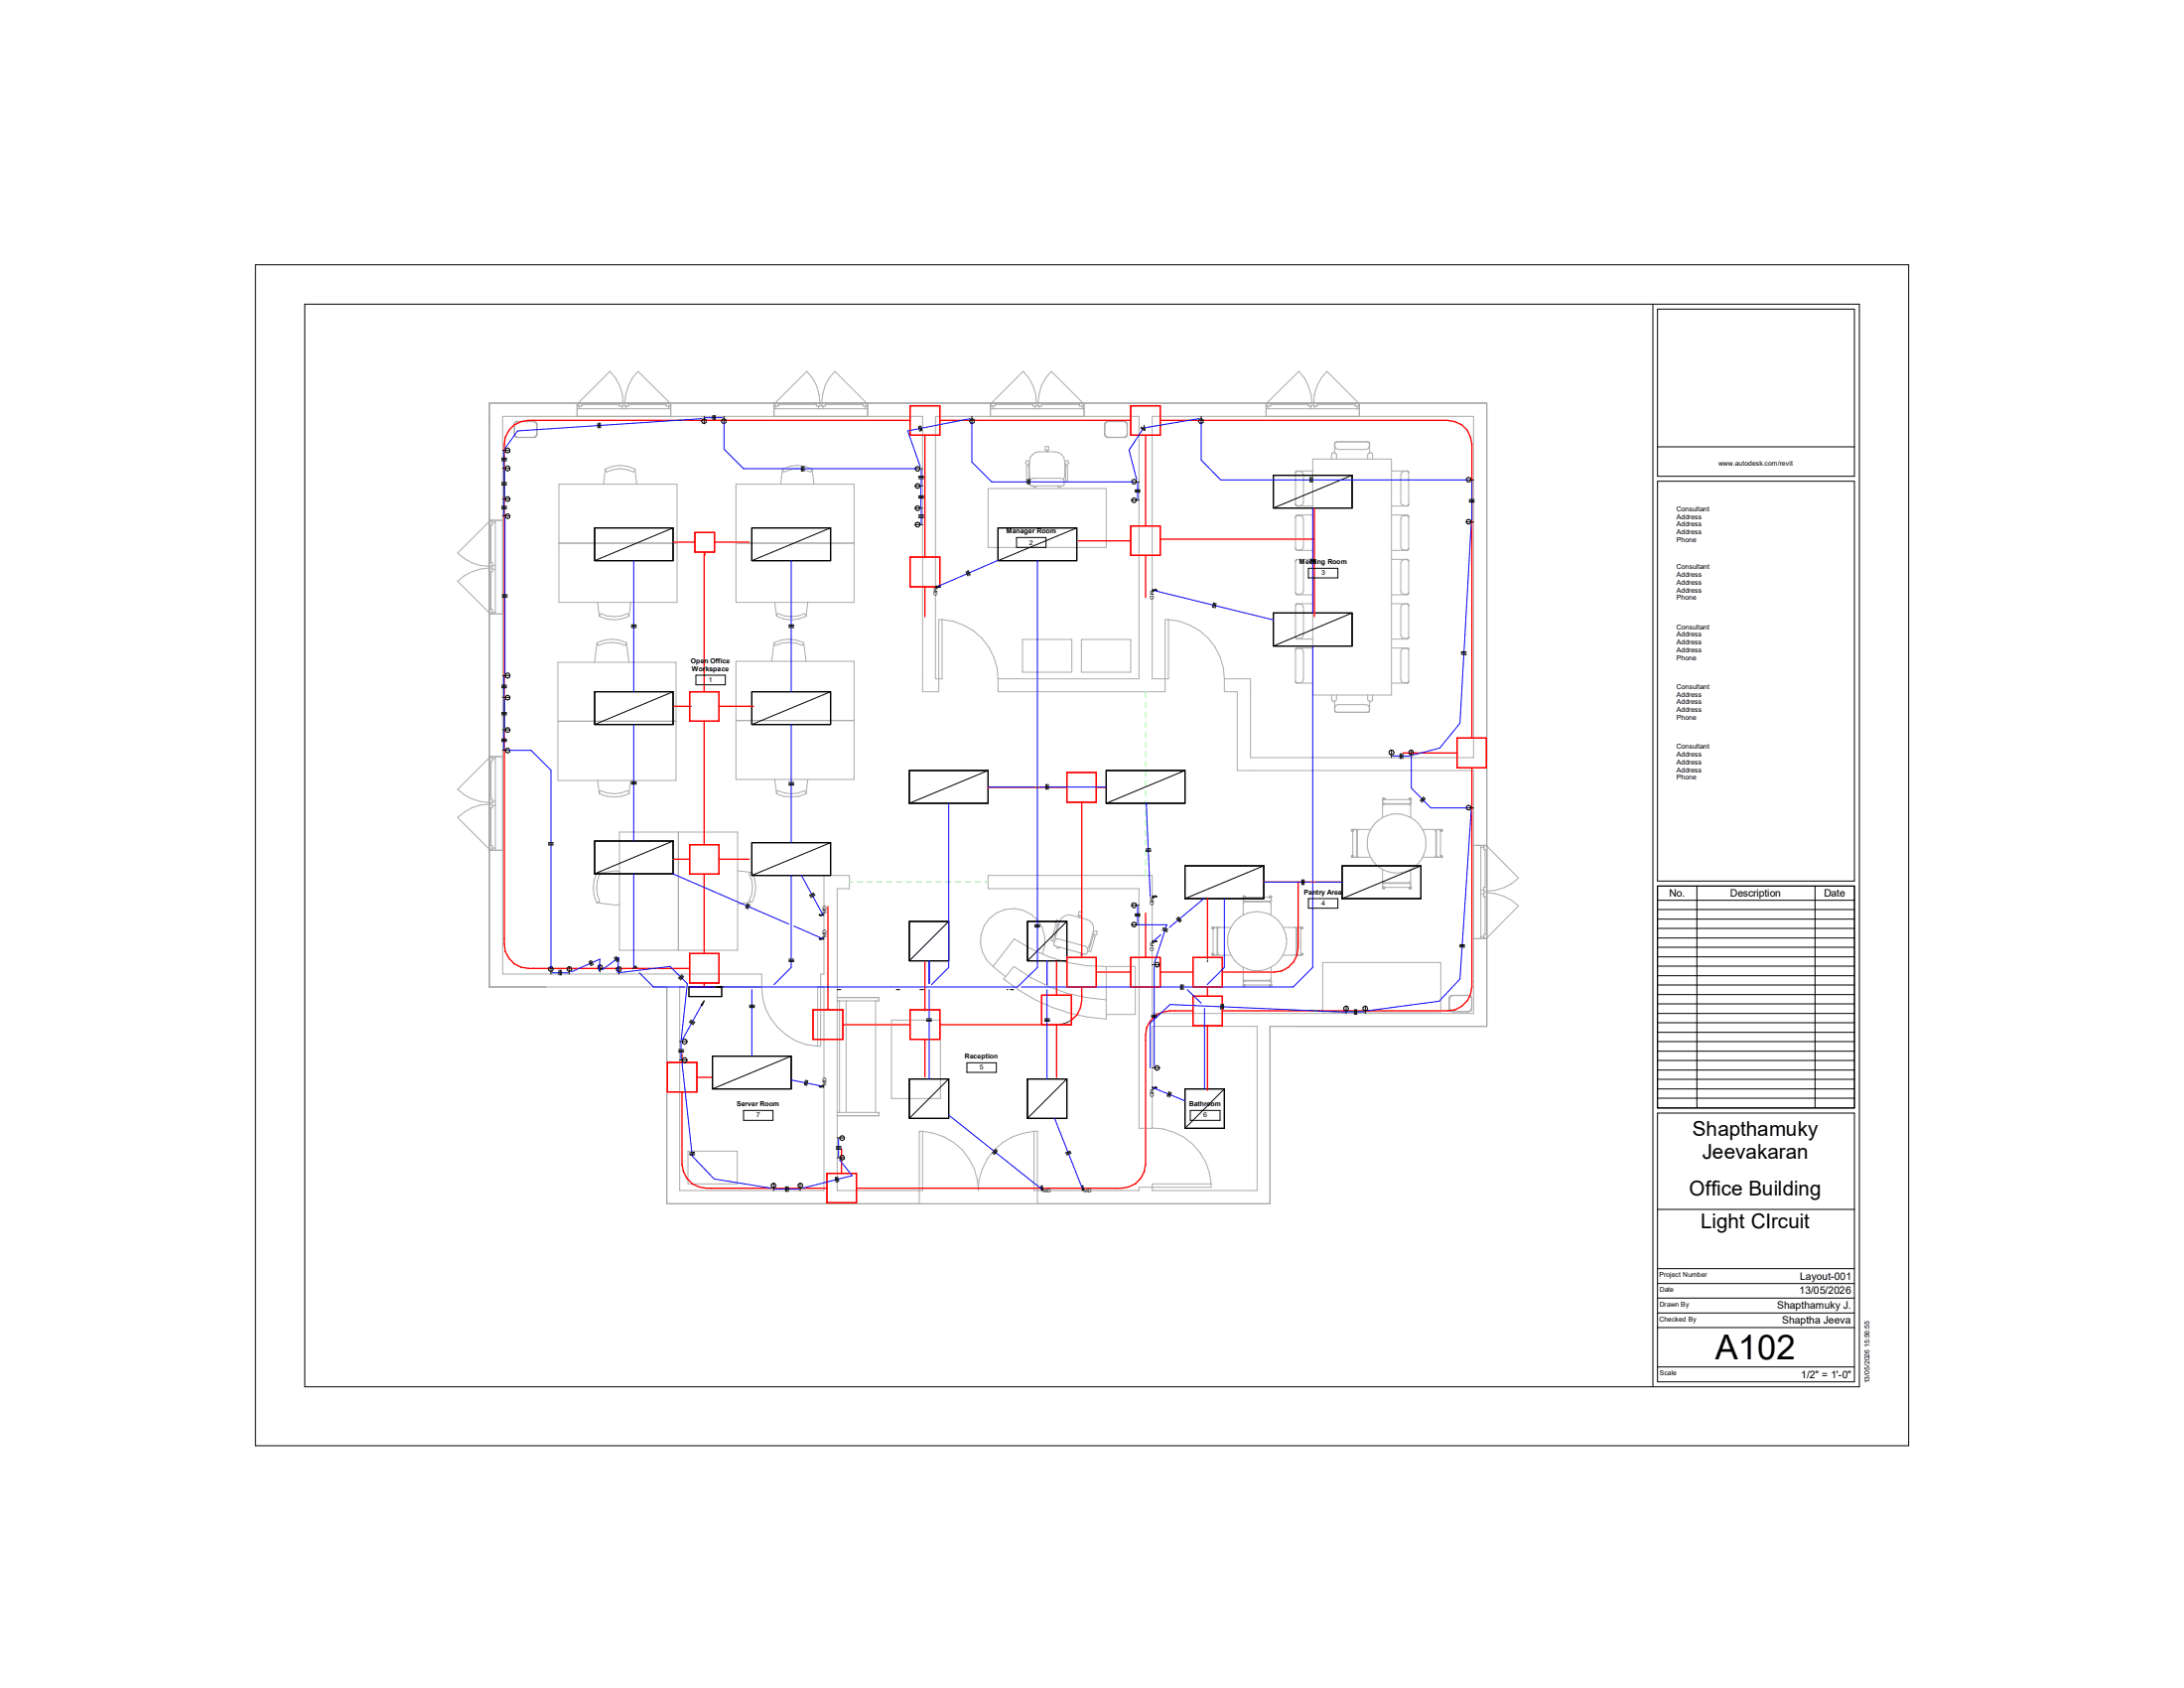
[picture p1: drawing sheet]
<svg xmlns="http://www.w3.org/2000/svg" width="279mm" height="216mm" viewBox="0 0 279 216" stroke-linecap="round" stroke-linejoin="round" font-family="sans-serif">
<path d="M89.7 128.1h.4v.5h-.4zM91.7 126.2h.6v.1h-.6zM92.3 126.2h.7v.1h-.7z" fill="#000"/>
<g fill="none" stroke="#aaa" stroke-width=".13">
<path d="M62.6 51.6h127.6v79.7h-27.7v22.7h-77.2v-27.8h-22.7zM65.8 54.1l.3-.2h2.4l.2 .3v1.6l-.3 .2-2.4-.1-.2-.3zM66 54.1l.3-.2h1.9l.3 .2 .2 .3v1.1l-.2 .3-.3 .1h-1.9l-.3-.1-.2-.3v-1.1zM73.8 51.6v1.7M73.8 52.3h12M74.1 51.9v.4M74.4 51.6v.3h-.4v-.3l4-4.1a5.6 5.6 0 0 1 1.7 4.4h-.5v-.3M74.4 51.7h4.8M77.4 60l-.2 1.9M77.4 60a4.1 4.1 0 0 1 3.8 0M77.4 60l.1 .2 .1 .2a3.6 3.6 0 0 1 3.4 0l.2-.2v-.2M79.6 51.9v.4"/>
<path d="M80.1 51.9v.4M80.4 51.6v.3h-.5a6.1 6.1 0 0 1 1.7-4.4l4.1 4.1v.3h-.5v-.3M80.4 51.7h4.8M81.2 60l.2 1.9M85.6 51.9v.4M85.8 51.6v1.7M99 51.6v1.7M99 52.3h12M99.3 51.9v.4M99.6 51.6v.3h-.5v-.3l4.1-4.1a5.6 5.6 0 0 1 1.7 4.4h-.5v-.3M99.6 51.7h4.8M100.1 60l-.2 1.9"/>
<path d="M100.1 60a4 4 0 0 1 3.8 0M100.1 60l.2 .4a3.6 3.6 0 0 1 3.4 0l.1-.2 .1-.2M103.9 60l.2 1.9M104.7 51.9v.4M105.3 51.9v.4M105.6 51.6v.3h-.5a6.1 6.1 0 0 1 1.7-4.4l4.1 4.1v.3h-.5v-.3M105.6 51.7h4.8M110.7 51.9v.4M111 51.6v1.7M126.7 51.6v1.7M126.7 52.3h12M127 51.9v.4"/>
<path d="M127.3 51.6v.3h-.5v-.3l4.1-4.1a5.6 5.6 0 0 1 1.7 4.4h-.5v-.3M127.3 51.7h4.8M131.3 59.6h.3v2h-.3zM131.7 59.1a1.3 1.3 0 0 1 1.3-1.3h2a1.3 1.3 0 0 1 1.2 1.3v1.6l-.1 .6M131.7 59.1v1.6l.2 .6M131.7 59.1l-.4-.2-.1 .4 .4 .1 .1-.1M132.4 51.9v.4M133 51.9v.4M133.3 51.6v.3h-.5a6.1 6.1 0 0 1 1.7-4.4l4.1 4.1v.3h-.5v-.3M133.3 51.7h4.8M133.7 57.1h.5v.5h-.5zM133.9 57.6v.2"/>
<path d="M134 57.6v.2M136.2 59l.4-.1 .1 .4-.4 .1-.1-.2M136.3 59.6h.3v2h-.3zM138.4 51.9v.4M138.7 51.6v1.7M141.4 54.1l.2-.2h2.4l.2 .3v1.6l-.3 .2-2.4-.1-.2-.3zM141.5 54.1l.3-.2h2l.3 .2 .1 .3v1.1l-.1 .3-.3 .1h-2l-.3-.1-.1-.3v-1.1zM162 51.6v1.7M162 52.3h11.9M162.2 51.9v.4M162.6 51.6v.3h-.5v-.3l4.1-4.1a6 6 0 0 1 1.7 4.4h-.5v-.3M162.6 51.7h4.8"/>
<path d="M167.7 51.9v.4M167.9 58.7h10.1v30.2h-10.1zM168.2 51.9v.4M168.5 51.6v.3h-.4a5.6 5.6 0 0 1 1.7-4.4l4 4.1v.3h-.4v-.3M168.5 51.7h4.9M170.7 57.9l.3 .3v.5M170.7 57.9l-.3 .1-.1 .1v.6M170.7 57.9v-1.2l.2-.2h4.1l.2 .2v1.2M171 56.5l-.1 .1a.61 .61 0 0 0 .3 .9h3.6a.66 .66 0 0 0 .3-.9l-.1-.1M173.7 51.9v.4M173.9 51.6v1.7M175.2 57.9l.4 .1v.7"/>
<path d="M175.2 57.9l-.2 .3v.5M62.6 78.5h1.7M62.6 66.5h1.7M62.6 67.1h.4v-.4h-.4l-4.1 4a5.6 5.6 0 0 0 4.5 1.7v-.4h-.4M62.6 73.1h.4v-.5a6.1 6.1 0 0 0-4.5 1.7l4.1 4.1h.4v-.5h-.4M62.8 67.1v4.9M62.8 73.1v4.8M63 66.8h.4M63 72.3h.4M63 72.8h.4M63 78.3h.4M63.4 66.5v12"/>
<path d="M71.5 69.5h15.1M71.5 61.9h15.1v15.1h-15.1zM76.5 77l.2 1.8M76.7 78.8a4.1 4.1 0 0 0 3.8 0M76.7 78.8v-.2l.2-.1a4 4 0 0 0 3.4 0l.1 .1 .1 .2M80.7 77l-.2 1.8M94.1 69.5h15.2M94.1 61.9h15.2v15.1h-15.2zM99.1 77l.3 1.8M99.4 78.8a4 4 0 0 0 3.7 0M99.4 78.8v-.2l.1-.1a4 4 0 0 0 3.4 0l.2 .1v.2M103.3 77l-.2 1.8"/>
<path d="M120.5 79.2h-.4v9.3h-2.1v-35.2h-53.7v71.3h33.2v1.6M120.5 79.2v7.6h-.8v-33.5h26v33.5h-18M120.5 79.2a7.6 7.6 0 0 1 7.2 7.6M126.4 62.5h15.1v7.5h-15.1zM131.9 61.3l.3-.1h3.5a.66 .66 0 0 1 .4 .9h-4.1l-.3-.2v-.3zM132.1 62.1l.4 .3 .1-.3M135.3 62.1l.2 .3 .3-.3M149.5 79.2v7.6h-2.1v-33.5h41.1v43.6h-28.5v-10.1h-3.4M149.5 79.2h-.4v9.3h-21.4v-1.7M149.5 79.2a7.6 7.6 0 0 1 7.1 7.6M165.7 77.5l.2-.2h.4l.3 .1 .2 .3v3.5a.66 .66 0 0 1-1 .4l-.1-.2M165.7 60.5l.1-.2a.66 .66 0 0 1 1 .4v3.6l-.2 .3-.3 .1h-.4l-.2-.2"/>
<path d="M165.7 66.2l.1-.2h.5h.3l.2 .4v3.5l-.2 .3-.3 .2h-.4l-.2-.3M165.7 71.8l.2-.2h.4l.3 .1 .2 .3v3.6l-.2 .3-.3 .1h-.4l-.2-.2M167.9 77.2h-2l-.2 .2v4.2l.2 .1h2M167.9 60.2h-2l-.2 .2 .1 4.2 .1 .1h2M167.9 65.9h-2l-.2 .1v4.2l.2 .2h2M167.9 71.5h-2l-.2 .2v4.2l.2 .2h2M178 60.2h2.1l.1 .1M178 65.9h2l.2 .1M178 71.5h2l.2 .2M178 77.2l2.2 .1v4.3M180.2 60.3v4.4h-2.2M180.2 70.3l-.2 .1h-2"/>
<path d="M180.2 75.9l-.2 .2h-2M180.2 66v4.3M180.2 71.7v4.2M180.2 60.3a.69 .69 0 0 0-1 .4v3.6l.1 .3 .3 .1h.4l.2-.2M180.2 66h-.6h-.3l-.1 .4v3.5l.1 .3 .3 .2 .6-.1M180.2 71.7l-.6-.1-.3 .1-.1 .3v3.6l.1 .3 .3 .1 .6-.1M180.2 71.7v.1M180.2 66v.2M180.2 60.3v.2M180.2 77.5l-.2-.2h-.4l-.3 .1-.1 .3v3.5a.69 .69 0 0 0 1 .4M180.2 75.8v.1M180.2 70.1v.2"/>
<path d="M62.6 96.8h1.7M62.6 97.4h.4v-.5h-.4l-4.1 4.1a6 6 0 0 0 4.5 1.7v-.5h-.4M62.8 97.4v4.8M63 97h.4M63.4 96.8v12M71.4 92.2h15.1M71.4 84.7h15.1v15.1h-15.1zM76.4 82.2l-.3 2.5M76.4 82.2a4 4 0 0 1 3.7 0M76.4 82.2v.2l.2 .1a4 4 0 0 1 3.4 0l.1-.3M76.5 99.8l.2 1.7M80.1 82.2l.4 2.5"/>
<path d="M80.7 99.8l-.2 1.7M94.1 84.6h15.2v15.1h-15.2zM94.1 92.2h15.2M99 82.2l-.3 2.4M99 82.2a4.1 4.1 0 0 1 3.8 0M99 82.2l.1 .2 .1 .1a4 4 0 0 1 3.4 0l.2-.1v-.2M99.1 99.7l.3 1.8M102.8 82.2l.3 2.4M103.3 99.7l-.2 1.8M130.8 81.8h6.3v4.2h-6.3zM138.3 81.8h6.4v4.2h-6.4zM156.6 86.8v1.7h1.7v10.1h30.2v31h-41.1v-17.6h-21v1.7h19.3v30.6h1.7v-13h13.4v21h-13.4v-.9h7.5"/>
<path d="M165.7 83.1l.1-.1a.66 .66 0 0 1 1 .4v3.5a.66 .66 0 0 1-1 .4l-.1-.2M167.9 82.9h-2l-.2 .1v4.2l.2 .2h2M170.3 88.9v.6l.3 .2h.1M170.7 89.7v1.2l.2 .2h4.1l.2-.2v-1.2M171 88.9v.5l-.1 .2-.2 .1M171 91.1l-.2-.2v-.4l.1-.3 .3-.1h3.6l.2 .1 .2 .3-.1 .6h-.1M175 88.9v.6l.2 .2M175.6 88.9v.7l-.4 .1M178 82.9h2.1l.1 .1M180.2 81.6l-.2 .1h-2M180.2 87.3l-.1 .1h-2.1M180.2 83v4.3"/>
<path d="M180.2 83a.69 .69 0 0 0-1 .4v3.5a.69 .69 0 0 0 1 .4M180.2 83v.1M180.2 81.4v.2M180.2 87.1v.2M62.6 108.8h1.7M62.6 103.3h.4v-.4a5.6 5.6 0 0 0-4.5 1.7l4.1 4h.4v-.4h-.4M62.8 103.3v4.9M63 102.5h.4M63 103h.4M63 108.5h.4M76.3 115.4l2.5 .4 .4-.1M76.4 111.7a4.2 4.2 0 0 0-.1 3.7"/>
<path d="M76.4 111.7h.2l.1 .2a4 4 0 0 0 0 3.4l-.4 .1M76.7 101.5a4.5 4.5 0 0 0 3.8 0M76.7 101.5v-.2l.2-.2a4 4 0 0 0 3.4 0l.1 .2 .1 .2M79.2 106.4h15.2v15.1h-15.2zM79.2 111.5l-.3-.1-2.5 .3M86.8 106.4v15.1M94.4 111.4l1.8 .2M96.2 111.6h-.2l-.2 .2a3.6 3.6 0 0 1 0 3.4l.2 .2h.2M96.2 115.4l-1.8 .2M96.2 111.6a4 4 0 0 1 0 3.8M99.4 101.5v-.2l.1-.2a4 4 0 0 0 3.4 0l.2 .2v.2M99.4 101.5a4.4 4.4 0 0 0 3.7 0"/>
<path d="M135 118.3l.3 .1-.6 2-.2-.1zM135.6 117.9a1.3 1.3 0 0 1 1.5-.8l1.9 .5a1.19 1.19 0 0 1 .9 1.5l-.5 1.6-.3 .6M135.6 117.9l-.6 1.9 .1 .3M135.6 117.9l-.4-.3-.2 .4 .4 .2 .1-.1M138 116.6l.4 .1-.1 .5-.4-.1zM138 117.1v.2h.1l.1-.2M139.9 119.7h.2l-.6 2.1-.2-.1zM139.9 119.1h.4v.4h-.4v-.2M155 118.7h.1M155 118.7l.1 .1M155.1 118.8h.1M155.1 118.6h.1"/>
<path d="M155.1 118.6l-.1 .1M155.2 118.8h.1M155.2 118.6h.1M155.2 118.6v.1M155.2 118.7h.1M155.2 118.7v.1M155.2 118.7v-.1h.5v3.5M155.2 118.7v3.4M155.3 118.6h.1M155.7 118.6h.1M155.7 118.7h.1M157.5 118.6h-1.6l-.1 .1v3.3l.2 .2h1.5"/>
<path d="M159 114.6h.1M159 114.7h.1M159 114.8h.1M159 115.2h.1M159 117.1v-1.6l.2-.1h3.2l.2 .1v1.6M159 114.6v.2M159 114.8v.5h3.6M159 114.8h.2M159.1 114.6h.1M159.1 114.8h.1M159.1 115.3h.1M159.1 114.8h3.5"/>
<path d="M159.1 114.6h-.1M159.2 114.8h.1M159.2 114.6h.1M159.2 114.7h.1M159.2 114.6v.2M162.4 114.6h.1M162.4 114.7h.1M162.4 114.6h.2M162.4 114.6v.2M162.4 114.8h.2v.4M162.5 114.6h.1M162.5 114.8h.1"/>
<path d="M162.6 114.8h.1M162.6 114.6h.1M162.6 115.3h.1M162.6 114.6v.1M162.6 114.7h.1M162.6 115.2h.1M162.6 117.1a3.8 3.8 0 0 0-5.6 3.3 3.8 3.8 0 0 0 5.6 3.3M162.6 117.1a3.8 3.8 0 0 1 0 6.6M162.6 114.7v.1M162.6 115.2v.1M164.1 118.6h1.6l.1 .1v3.3l-.1 .2h-1.6M165.9 118.7h.1"/>
<path d="M165.9 118.7v3.4M165.9 118.6h.1M165.9 118.6h.5M165.9 118.6v.1M166 118.6h.1M166.3 118.6h.1M166.4 118.6h.1M166.4 118.6v.1M166.4 118.7h.1M166.5 118.6h.1M166.5 118.8h.1M166.5 118.6l-.1 3.5"/>
<path d="M166.5 118.6l.1 .2h-.2M166.6 118.7h.1M172.9 106.2h.1M172.9 106.3h.1M172.9 106.1h.1M172.9 109.6h.1M172.9 109.5h.1M172.9 106.1v.2M172.9 109.6h.2M172.9 106.3h.2M173 106.3h.1M173 106.1h.1"/>
<path d="M173 109.5h.1M173 106.1h-.1M173 106.1l.1 .1M173.1 106.3h.1M173.1 106.1h.1M173.1 109.6h.1M173.1 109.5h.1M173.1 109.5h-.2v.1M173.1 106.1v3.5M173.1 109.5v.1M173.1 106.2h.1M173.1 106.2v.1"/>
<path d="M173.1 109.6h.4M173.5 109.6h.1M173.5 106.1h.1M173.5 106.1h-.4M173.5 106.1l.1 3.5M173.6 109.6h.1M173.6 109.6h-.1M175.3 106.1h-1.5l-.1 .2v3.3h1.6M176.9 102.2h.1M176.9 102.4h.1M176.9 102.7h.1M176.9 113.5h.1"/>
<path d="M176.9 113.6h.1M176.9 104.6v-1.5l.1-.2h3.3l.2 .2v1.5M176.9 104.6a3.7 3.7 0 0 1 3.6 0M176.9 104.6a3.8 3.8 0 0 0 0 6.6M176.9 111.2a3.7 3.7 0 0 0 3.6 0M176.9 111.2v1.5l.1 .2h3.3l.2-.2v-1.5M176.9 102.4v.3M176.9 113.5v.1M176.9 102.7l.1 .1M176.9 113.6l.1 .1M176.9 102.3h.1M176.9 113.5v-.5h3.5v.5"/>
<path d="M177 102.1h.1M177 102.3h.1M177 102.8h.1M177 113.5h.1M177 113.7h.1M177 113h.1M177 113.5h3.4M177 102.3l-.1 .1M177 102.8h3.4M177 113.5h-.1M177 102.1h-.1v.1h3.6l-.1-.1h-.1M177 102.1l.1 .1"/>
<path d="M177.1 102.2h.1M177.1 113.6h.1M177.1 113.5h.1M177.1 113.5v.1l-.1 .1M177.1 102.2l-.1 .1M180.3 102.2h.1M180.3 113.5h.1M180.3 113.6h.1M180.3 113.5v.1l.1 .1M180.3 102.2v.1M180.3 102.1h.1M180.3 102.3h.1"/>
<path d="M180.3 102.1v.1M180.3 113.7h.1M180.4 102.3h.1M180.4 102.1h.1M180.4 102.8h.1M180.4 113.7h.1M180.4 113.5h.1M180.4 113h.1M180.4 102.3l.1 .1M180.4 102.7h.1M180.4 113.6h.1M180.4 113.5h-.1"/>
<path d="M180.5 102.2h.1M180.5 102.7h.1M180.5 102.4h.1M180.5 113.6h.1M180.5 113.5h.1M180.5 104.6a3.8 3.8 0 0 1 0 6.6M180.5 102.4v.3M180.5 113.5v.1M180.5 102.7l-.1 .1M180.5 113.6l-.1 .1M182 106.1h1.5l.2 .2-.1 3.3h-1.6M183.8 109.6h.1"/>
<path d="M183.8 106.1h.1M183.8 109.6h.4M183.8 106.1v3.5M183.9 106.1h.1M183.9 109.6h.1M183.9 106.1h.3M183.9 106.1h-.1M184.2 106.2h.1M184.2 106.1h.1M184.2 109.6h.1M184.2 106.2l.1 .1M184.3 109.5h.1"/>
<path d="M184.3 109.6h.1M184.3 106.1h.1M184.3 106.3h.1M184.3 109.5h.1v.1h-.1M184.3 109.5v.1M184.3 106.1v3.5M184.3 109.6h-.1M184.3 106.1l-.1 .1M184.4 109.5h.1M184.4 109.6h.1M184.4 106.3h.1M184.4 106.1h.1"/>
<path d="M184.4 106.2h.1M184.4 106.1v.2M188.5 108.1h1.7M189.4 108.1v12M189.4 119.8h.4M189.4 114.3h.4M189.4 113.8h.4M189.4 108.4h.4M190 108.7v4.8M190 114.7v4.8M190.2 114.7h-.4v-.5a6.1 6.1 0 0 1 4.5 1.7l-4.1 4.1h-.4v-.5h.4M190.2 108.7h-.4v-.5h.4l4.1 4.1a5.8 5.8 0 0 1-4.5 1.7v-.5h.4"/>
<path d="M97.5 126.2h-10.5v26.1h18.4v-26.1h-.8v7.6M97.5 126.2a7.6 7.6 0 0 0 7.1 7.6M104.6 133.8h.4v-9.2h.4v-12.6h3.3v1.7h-1.6v38.6h10.9v-7.6M107.1 127.6h5.3v.4h-5.3M107.4 128v14.3M108.2 128v14.3M112 128v14.3M114 130.5h6.3v10h-6.3zM127 123.6l1.7 1.3M127 123.6l2.8-3.5a20.2 20.2 0 0 0 11.7 3.5M133.3 122a4.1 4.1 0 0 0-1.7-5.3 4.1 4.1 0 0 0-5.5 1.4 4.1 4.1 0 0 0 .9 5.5M135.1 121l.2 .3 .3-.1"/>
<path d="M135.1 120.1h.3l3.5 .9a.56 .56 0 0 1 .3 .6 .56 .56 0 0 1-.4 .4l-3.8-1-.2-.1v-.2l.1-.3zM138.2 121.9l.1 .3 .3-.2M141.5 123.6v6.7a22.7 22.7 0 0 1-13.1-5.1l1.3-1.6a21.7 21.7 0 0 0 11.8 4.3M141.5 123.6h3.7v6.2h-3.7M155 122h.1M155.1 122.1h.1M155.1 122.1v.1M155.1 122.2h.1M155.1 122h.1M155.2 122.2h.1M155.2 122h.1M155.2 122.1h.1"/>
<path d="M155.2 122.1h.5M155.2 122h-.2l.1 .1M155.2 122v.1M155.2 122.1v.1M155.7 122.1h.1M159 126h.1M159 126.1h.1M159 125.5h.1M159 125.6h.1M159 125.9h.1M159 123.7v1.6l.1 .1h3.4l.1-.1v-1.6M159 125.5v.4"/>
<path d="M159 125.9l.1 .1M159.1 126h.1M159.1 126.2h.1M159.1 125.5h.1M159.1 125.5h3.5M159.1 125.5h-.1M159.2 126.2h.1M159.2 126h.1M159.2 126.1h.1M159.2 126v.2h-.2v-.2h3.6M162.4 126h.1M162.4 126.1h.1"/>
<path d="M162.4 126v.1M162.4 126.1v.1M162.4 126.2h.1M162.4 126.2h.2M162.5 126.2h.1M162.5 126h.1M162.6 126.2h.1M162.6 126h.1M162.6 125.9h.1M162.6 125.5h.1M162.6 125.9v.3M162.6 125.5v.1"/>
<path d="M162.6 126.1h.1M162.6 125.6h.1M162.6 125.6v.3M165.9 122.1h.1M165.9 122.1l.1 .1M166 122.2h.1M166 122.2h.3M166.3 122.2h.1M166.4 122.1h.1M166.4 122.1h.2M166.4 122.1l-.1 .1M166.4 122h.1"/>
<path d="M166.5 122h.1M166.5 122h-.1M166.5 122.2h.1M166.6 122h.1M166.6 122.1h.1M166.6 122v.1M169.2 123.1h15.1v6.3h-15.1zM185.4 127.5l.4-.2h2a.46 .46 0 0 1 .5 .3v1.5a.46 .46 0 0 1-.5 .3h-2l-.3-.1-.1-.2zM185.5 127.5l.3-.2h2l.3 .2 .2 .3v1.1l-.2 .3-.3 .2h-2l-.3-.2-.1-.3v-1.1zM188.5 120.1h1.7M88 147.2h6.3v4.2h-6.3zM107.1 142.3h5.3v.4h-5.3"/>
<path d="M118 144.7h-.4v9.3M118 144.7a7.6 7.6 0 0 1 7.2 7.6M132.3 144.7v7.6h13.4v-.5h9.2v-.4M132.3 144.7h.4v9.3M132.3 144.7a7.6 7.6 0 0 0-7.2 7.6M147.4 144.3a7.6 7.6 0 0 1 7.5 7.1"/>
</g>
<g fill="none" stroke="#afa" stroke-width=".17">
<path d="M146.6 88.5v.7M146.6 89.9v.6M146.6 91.1v.6M146.6 92.4v.6M146.6 93.6v.7M146.6 94.9v.6M146.6 96.1v.7M146.6 97.4v.6M146.6 98.7v.6M146.6 99.9v.6M108.7 112.8h.4M109.7 112.8h.6"/>
<path d="M110.9 112.8h.6M112.2 112.8h.6M113.5 112.8h.6M114.7 112.8h.7M116 112.8h.6M117.2 112.8h.7M118.5 112.8h.6M119.8 112.8h.6M121 112.8h.6M122.3 112.8h.6M123.5 112.8h.7M124.8 112.8h.6"/>
<path d="M126 112.8h.4M146.6 101.2v.6M146.6 102.4v.7M146.6 103.7v.7M146.6 104.9v.7M146.6 106.2v.6M146.6 107.5v.6M146.6 108.8v.5M146.6 110v.6M146.6 111.3v.7"/>
</g>
<g fill="none" stroke="#000" stroke-width=".13">
<path d="M32.7 33.9h211.5v151h-211.5zM39 38.9h198.9v138.5h-198.9zM211.5 38.9v138.5M212 39.5h25.2v21.4h-25.2zM64.2 58.9h.6M64.2 58.8h.6M64.2 58.6h.6M64.3 59.9h.9M64.3 57.6h.9M64.8 59.6h.3l.1 .2v.3l-.3 .1-.2-.1-.1-.3zM64.8 57.3h.3l.1 .2v.3l-.3 .1-.2-.1-.1-.3zM76.5 54.1v.6"/>
<path d="M76.6 54.1l.1 .6M76.8 54.1v.6M89.9 53.6h.2l.2 .1v.3l-.2 .2-.2-.1-.2-.2zM90.1 53.3v.9M91.2 53.1v.6M91.4 53.1v.6M91.5 53.1v.6M92.4 53.6h.3l.2 .1v.3l-.2 .2-.3-.1-.1-.2zM92.6 53.3v.9M102.5 59.6v.7M102.7 59.6v.7M102.9 59.6v.7"/>
<path d="M117.1 59.9h.9M117.1 59.8l.3-.2 .2 .2 .1 .2-.2 .2h-.2l-.2-.2zM117.5 54.5l.1 .7M117.7 54.5l.1 .6M117.8 54.5l.1 .6M124.2 53.6h.2l.2 .1v.3l-.2 .2-.2-.1-.2-.2zM124.3 53.3v.9M145.9 54.7l.5 .4M146 54.6l.5 .3M146.3 54.4l.2 .6M153.5 53.6h.2l.2 .1v.3l-.2 .2-.2-.1-.2-.2zM153.7 53.3v.9"/>
<path d="M212 57.1h25.2M64.2 65.1h.6M64.2 64.9h.6M64.2 64.8h.6M64.2 62h.6M64.2 61.8h.6M64.2 61.7h.6M64.3 76.4h.6M64.3 76.2h.6M64.3 76.1h.6M64.3 63.8h.9M64.3 66h.9"/>
<path d="M64.8 63.5h.3l.1 .3v.2l-.3 .1-.2-.1-.1-.2zM64.8 65.7h.3l.1 .3v.2l-.3 .1-.2-.1-.1-.2zM80.8 79.9h.6M86.1 67.5l-10 4.2M86.1 67.5h-10v4.2M86.1 67.5v1.8M86.1 69.4v2.3h-10M100.9 79.9h.7M106.3 67.5h-10.1v4.2M106.3 67.5v4.2h-10.1M106.3 67.5l-10.1 4.2M117.1 65h.9"/>
<path d="M117.1 62.1h.9M117.1 67.1h.9M117.1 64.8l.3-.1 .2 .1 .1 .3-.2 .2h-.2l-.2-.2zM117.1 62l.3-.2 .2 .2 .1 .2-.2 .2h-.2l-.2-.2zM117.1 66.9l.3-.1 .2 .1 .1 .3-.2 .2h-.2l-.2-.2zM117.5 66.2h.7M117.5 66h.7M117.5 65.9h.7M117.5 61.2h.7M117.5 61h.7M117.5 60.9h.7M117.5 63.7h.7"/>
<path d="M117.5 63.6h.7M117.5 63.4h.7M119.7 75.1h.6M119.8 74.9v.2l.1 .1 .2-.3 .1 .1 .1 .1M123.6 73.1l.2 .6M123.7 73l.3 .6M123.9 73l.2 .5M130 68.7h3.8v1.3h-3.8zM131.4 61.3v.6M131.6 61.3v.6M131.7 61.3v.6M137.8 67.5h-10.1v4.2"/>
<path d="M137.8 67.5v4.2h-10.1M137.8 67.5l-10.1 4.2M144.8 61.6h.9M144.8 64h.9M144.8 61.4l.3-.1 .2 .1 .1 .3-.2 .2h-.3l-.1-.2zM144.8 63.8l.3-.1 .2 .1 .1 .3-.2 .2h-.3l-.1-.2zM145.2 62.7h.6M145.2 62.8h.6M145.2 62.9h.6M147.4 75.5h.6M147.5 75.4l-.1 .1 .2 .1 .2-.2h.2v.2M155.3 77.1l-.2 .6"/>
<path d="M155.4 77.1l-.1 .6M155.6 77.2l-.2 .6M162.9 65h5.2M167.4 72.7h3.8v1.2h-3.8zM167.6 61v.7M167.6 71.7h.7M167.6 71.5h.7M167.6 71.9h.7M167.8 61v.7M167.9 61v.7M168.1 78.4h-5.2v4.2M168.2 78.4h4.8"/>
<path d="M173 60.8l-10.1 4.2M173 60.8h-10.1v4.2M173 60.8v4.2h-4.8M173 78.4v4.2h-10.1M173 78.4l-10.1 4.2M187.6 61.4h.9M187.6 66.8h.9M187.6 61.2l.3-.2 .2 .2 .1 .2-.2 .2h-.3l-.1-.2zM187.6 66.5l.3-.1 .2 .1 .1 .3-.2 .2h-.3l-.1-.2zM188 63.9h.6M188 64.1h.6M188 64.2h.6"/>
<path d="M212 61.6h25.2v51.1h-25.2zM64.2 94.8h.6M64.2 94.7h.6M64.2 94.5h.6M64.2 88h.6M64.2 87.8h.6M64.2 87.6h.6M64.2 91.4h.6M64.2 91.3h.6M64.2 91.1h.6M64.3 93.3h.9M64.3 89.2h.9"/>
<path d="M64.3 86.4h.9M64.3 96h.9M64.8 93.1h.3l.1 .2v.3l-.3 .1-.2-.1-.1-.3zM64.8 88.9h.3l.1 .3v.2l-.3 .1-.2-.1-.1-.2zM64.8 86.1h.3l.1 .2v.3l-.3 .1-.2-.1-.1-.3zM64.8 95.7h.3l.1 .2v.3l-.3 .1-.2-.1-.1-.3zM80.8 100h.6M80.8 80.1h.6M80.8 80.3h.6M86.1 88.5h-10v4.2M86.1 88.5v4.2h-10M86.1 88.5l-10 4.2"/>
<path d="M88.3 90.3h.1M89 86.4h3.8v1.2h-3.8zM96.2 90.4v2.3M100.9 80.1h.7M100.9 80.3h.7M106.3 88.5h-10.1v1.8M106.3 88.5v4.2h-10.1M106.3 88.5l-10.1 4.2M126.4 98.6l-10.1 4.1M126.4 98.6h-10.1v4.1M126.4 98.6v2M151.6 98.6h-10.1v4.1"/>
<path d="M151.6 98.6v4.1h-10.1M151.6 98.6l-10.1 4.1M177.7 96.1l.2-.2 .3 .1 .2 .3-.2 .2-.3 .1-.2-.2zM178 95.9v1M179.1 96.4v.6M179.3 96.4v.6M179.5 96.4v.6M180.3 96.1l.2-.2 .2 .1 .1 .3-.1 .2-.2 .1-.2-.2zM180.6 95.9v1M186.9 83.4h.7M186.9 83.5l.7 .1M186.9 83.7h.7"/>
<path d="M70.1 107.8h.7M70.1 108.1h.7M70.1 107.9h.7M80.8 100.1h.6M80.8 100.3h.6M86.1 107.6h-10v4.2M86.1 107.6v2.3M86.1 110v1.8h-10M86.1 107.6l-10 4.2M95.6 115.6l-.2 .5M95.8 115.6l-.3 .6M95.9 115.7l-.2 .5"/>
<path d="M100.9 100.1h.7M100.9 100.2h.7M100.9 100.4h.7M104.1 114.2l-.6 .3M104.2 114.3l-.6 .3M104.3 114.5l-.6 .3M104.8 117h.6M104.9 116.9v.2h.1l.2-.2 .2 .1-.1 .1M104.9 120v.1l.1 .1 .2-.3 .2 .2-.1 .1M106.3 107.8h-10.1v4.2M106.3 107.8v4.2h-10.1M106.3 107.8l-10.1 4.2"/>
<path d="M121.4 117.9h-5.1v5M121.4 117.9l-5.1 5M121.4 117.9v5h-5.1M126.4 100.8v1.9h-10.1M132.4 118.3h.6M132.4 118.4h.6M132.4 118.6h.6M133.8 100.3v.7M133.9 100.3v.7M134.1 100.3v.7M136.5 117.9h-5.1v5M136.5 117.9l-5.1 5"/>
<path d="M136.5 117.9v4.5M144.8 118.3h.9M144.8 115.8h.9M144.8 118.1l.3-.2 .2 .2 .1 .2-.2 .2h-.3l-.1-.2zM144.8 115.6l.3-.1 .2 .1 .1 .3-.2 .2h-.3l-.1-.2zM145.2 117h.6M145.2 116.9h.6M145.2 117.2h.6M146.6 108.9h.6M147.2 108.5l-.6 .1M147.2 108.7l-.6 .1M147.4 114.7h.6"/>
<path d="M147.5 114.6l-.1 .1 .2 .1 .2-.2h.2v.2M148.7 119l.6 .2M148.8 118.8l.6 .2M148.8 118.7l.6 .2M150.5 117.5l.4 .4M150.6 117.4l.4 .5M150.7 117.3l.4 .5M151.6 114.9h2.8M161.7 110.7h-10.1v4.2M161.7 112.9v2h-7.1M161.7 110.7l-10.1 4.2M161.7 110.7v2"/>
<path d="M166.5 112.5v.7M166.7 112.5v.7M166.8 112.5v.7M167.4 114.9h3.8v1.3h-3.8zM181.8 110.7l-10.1 4.2M181.8 110.7h-10.1v4.2M181.8 110.7v4.2h-10.1M182.1 101.9l-.4 .5M182.2 102.1l-.4 .4M182.3 102.2l-.4 .4M187.6 103.3h.9M187.6 103.1l.3-.1 .2 .1 .1 .3-.2 .2h-.3l-.1-.2z"/>
<path d="M212 113.3h25.2v28.4h-25.2zM70.2 123.8l.2-.1h.3l.1 .3-.1 .2h-.3l-.2-.1zM70.5 123.6v1M71.5 124.1v.6M71.7 124.1v.6M71.8 124.1v.6M72.6 123.8l.2-.1h.2l.2 .3-.2 .2h-.2l-.2-.1zM72.8 123.6v1M75.4 123l.2 .5M75.5 122.9l.2 .6M75.6 122.9l.3 .5M76.5 123.6l.2-.2 .3 .1 .1 .2-.1 .3h-.3l-.2-.1z"/>
<path d="M76.8 123.4v.9M78.6 122.5l.4 .5M78.7 122.4l.4 .5M78.8 122.3l.4 .6M78.9 123.8l.2-.1h.3l.1 .3-.1 .2h-.3l-.2-.1zM79.2 123.6v1M81.3 123.5l-.4 .4M81.4 123.6l-.2 .3M81.5 123.7l-.1 .1M86.8 134.6h.7M86.8 134.4h.7M86.8 134.2h.7"/>
<path d="M87 135.6h.9M87 133.2h.9M87.2 124.7l-.4 .4M87.4 124.8l-.5 .4M87.5 135.3h.2l.2 .3-.1 .2-.2 .1-.3-.1v-.2zM87.5 132.9h.2l.2 .2-.1 .3-.2 .2-.3-.2v-.3zM87.5 124.9l-.5 .4M88.2 130.7l.5 .4M88.3 130.6l.5 .3M88.3 130.5l.6 .3M90.1 128l-.3 .6-.1-.1zM92.3 126.2h-4.2v1.3h4.2v-1.3h-.6l.6 .1"/>
<path d="M95.9 128.9h.6M95.9 128.7h.6M95.9 128.6h.6M100.9 122.7h.7M100.9 122.9h.7M100.9 123h.7M101.2 135.1l-10.1 4.2M101.2 135.1h-10.1v4.2M101.2 135.1v4.2h-10.1M103 138.2l-.1 .6M103.2 138.2l-.2 .6M103.3 138.2l-.1 .7"/>
<path d="M104.8 138.9h.6M104.8 120.1h.6M104.9 138.9v.1l.1 .1 .2-.2h.2l-.1 .2M107.1 126.6h.1M107.3 126.6h.1M107.4 126.6h.1M114.7 126.6h.1M114.8 126.6h.1M115 126.6h.1M117.7 126.6h.1M117.9 126.6h.1M118 126.6h.1"/>
<path d="M118.3 129.2v.1M118.5 130.3h.7M118.5 130.5h.7M118.5 130.6h.7M121.4 138h-5.1v5M121.4 138v5h-5.1M121.4 138l-5.1 5M123.7 135.9h3.8v1.3h-3.8zM128.8 126.6h.1M129.2 126.6h.1M129.4 126.6h.1M129.5 126.6h.1"/>
<path d="M131.4 122.9h5M133.6 130.3h.7M133.6 130.5h.7M133.6 130.6h.7M135.6 131h.2M136.3 130.9h-.3M136.5 138h-5.1v5M136.5 138v5h-5.1M136.5 138l-5.1 5M136.7 130.7l-.3 .1M137 130.5l-.2 .1M147.3 129.8h.7"/>
<path d="M147.3 130h.7M147.3 130.1h.7M147.4 123.4h.9M147.4 136.6h.9M147.4 139.1h.6M147.4 120.4h.6M147.5 120.3l-.1 .1 .2 .1 .2-.2 .2 .1v.1M147.5 139l-.1 .1 .2 .1 .2-.2 .2 .1v.1M147.9 123.1h.3l.1 .2v.3l-.3 .1-.2-.1-.1-.3zM147.9 136.3h.3l.1 .2v.3l-.3 .1-.2-.1-.1-.3zM149.6 139.6l-.3 .6M149.7 139.7l-.3 .6"/>
<path d="M149.9 139.7l-.3 .6M151 125.9v.7M151.2 125.9v.7M151.4 125.9v.7M154.4 139.3h-2.8v5M154.5 122.5v.2M154.5 122.9v.1M154.6 139.3h2M156.2 128.4v.7M156.4 128.4l-.1 .7M156.5 128.4v.7M156.6 139.3l-5 5"/>
<path d="M156.6 139.3v5h-5M171.9 128.9l.2-.2h.3l.1 .3-.1 .2-.3 .1-.2-.2zM172.2 128.7v.9M173.3 129.1v.7M173.4 129.1v.7M173.6 129.1v.7M174.4 128.9l.2-.2h.2l.2 .3-.2 .2-.2 .1-.2-.2zM174.7 128.7v.9M186.7 120.9l.7 .1M186.7 121.1l.7 .1M186.8 120.8l.6 .1M88.9 147.4h-.7"/>
<path d="M88.9 147.5l-.7 .1M88.9 147.7h-.6M95.1 142h3.8v1.3h-3.8zM98.7 151.5l.2-.2 .2 .1 .2 .2-.2 .3h-.2l-.2-.1zM99 151.3v1M100.5 151.8v.6M100.7 151.8v.6M100.8 151.8v.6M102.1 151.5l.2-.2 .3 .1 .1 .2-.1 .3h-.3l-.2-.1zM102.4 151.3v1M106.8 150.6l.2 .6M107 146.6h.6"/>
<path d="M107 146.8h.6M107 147h.6M107 150.6l.1 .6M107.1 148.1h.9M107.1 145.5h.9M107.1 150.5l.2 .6M107.6 147.8h.3l.1 .2v.3l-.3 .1-.2-.1-.1-.3zM107.6 145.3h.3l.1 .2v.3l-.3 .1-.2-.1-.1-.3zM127.4 147l-.4 .5M127.5 147.1l-.4 .5M127.6 147.2l-.4 .5M133.3 151.6v.7"/>
<path d="M133.4 151.7h-.2v.1l.2 .3-.1 .1-.1-.1M136.9 147.2l-.6 .2M136.9 147.4l-.5 .2M137 147.5l-.6 .2M138.5 151.6v.7M138.6 151.7h-.1l-.1 .1 .2 .3v.1l-.2-.1M152.3 142h3.8v1.3h-3.8zM212 142.4h25.2v34.3h-25.2zM212 154.7h25.2M212 162.3h25.2M212 164.2h25.2M212 166h25.2"/>
<path d="M212 167.9h25.2M212 169.8h25.2M212 174.8h25.2"/>
</g>
<g fill="none" stroke="#f00" stroke-width=".17">
<path d="M116.4 51.9h3.8v3.8h-3.8zM116.4 53.8h-48.8a3.1 3.1 0 0 0-3.1 3.1v63.8a3.2 3.2 0 0 0 3.1 3.2h20.6M118.3 55.7v15.5M120.2 53.8h24.5M144.7 51.9h3.7v3.8h-3.7zM146.6 55.7v11.6M148.4 53.8h36.8a3.1 3.1 0 0 1 3.1 3.1v37.5M86.2 69.3h2.7M88.9 68.1h2.5v2.5h-2.5zM90.1 70.8v17.7M90.2 70.6v.4M91.4 69.3h4.4"/>
<path d="M116.4 71.2h3.8v3.9h-3.8zM118.3 75.1v3.8M138 69.2h6.7M144.7 67.3h3.7v3.7h-3.7zM146.6 71v5.4M148.5 69h19.6M168.1 65v13.9M86.2 90.3h1.9M88.2 88.5h3.8v3.7h-3.8zM90.1 92.2v15.8M92 90.3h4.4M136.5 98.8h3.8v3.8h-3.8z"/>
<path d="M179.5 96.3h6.9M186.4 94.4h3.8v3.8h-3.8zM188.3 98.2v28a3.1 3.1 0 0 1-3.1 3.1h-28.8M86.2 109.9h2M88.2 108h3.8v3.8h-3.8zM90.1 111.8v10.2M92 109.9h3.8M105.9 116v13.2M126.3 100.7h10.2M138.4 102.6v19.9M140.3 100.7h1.1M146.6 116.8v5.7"/>
<path d="M154.5 114.9v7.5M161.6 112.8h10M166.1 112.8v8.4a3.1 3.1 0 0 1-3.1 3.1h-6.6M85.4 135.9h3.8v3.8h-3.8zM87.2 139.7v9.2a3.2 3.2 0 0 0 3.1 3.1h15.5M87.2 134.8v1.1M88.2 122h3.8v3.7h-3.8zM89.2 137.8h1.8M90.1 125.7v.4M104 129.2h3.8v3.7h-3.8zM107.8 131.1h8.6M116.4 129.2h3.8v3.7h-3.8z"/>
<path d="M118.3 123v6.1M118.3 132.9v4.9M120.2 131.1h13M133.3 127.3h3.8v3.8h-3.8zM135.2 123v4.3M135.2 131.1v6.7M136.5 122.5h3.8v3.7h-3.8zM138.4 126.2v1.8l-.2 .9-.4 .9-.7 .6M140.3 124.3h4.4M144.7 122.5h3.7v3.7h-3.7zM148.4 124.3h4.2M152.6 122.5h3.8v3.7h-3.8z"/>
<path d="M152.6 127.4h3.8v3.8h-3.8zM152.6 129.3h-3a3.1 3.1 0 0 0-3 3.1v16.5a3.2 3.2 0 0 1-3.1 3.1h-33.9M154.5 126.2v1.2M154.5 131.2v8.2M105.8 150.1h3.8v3.7h-3.8zM107.7 146.9v3.2"/>
</g>
<g fill="none" stroke="#00f" stroke-width=".13">
<path d="M64.5 57.7v2.1M89.8 53.6l-23.6 1.5-1.6 2.3M90.2 53.4h2.3M92.6 54v3.4l2.5 2.5h22.1M124.1 53.6l-8 1.5 1.6 4.6M124.3 54v5.1l2.6 2.5h18M153.4 53.6l-7.1 1.1-1.9 2.9 1 3.7M153.7 54v4.8l2.5 2.6h31.5M64.5 64v1.9M64.5 60.1v3.5M64.6 66.3v19.8M81.1 71.7v16.8"/>
<path d="M101.2 71.7v16.8M117.8 62.3v2.6M117.9 60.1v1.9M117.9 65.1v1.9M127.7 71.7l-7.6 3.3M132.7 71.7v52l-2.5 2.5h-37.9M145.5 61.8v2M147.8 75.6l15.1 3.7M167.9 65v13.4M188.2 67l-1.4 25.5-2.6 3.2-3.4 .9M188.3 61.6v4.9M64.5 86.6v2.5"/>
<path d="M64.5 93.5v2.3M64.5 89.4v3.8M65.1 96h2.8l2.6 2.5v25.3M81.1 92.7v14.9M101.2 92.7v15.1M167.9 82.6v41.1l-2.5 2.5h-17.4M178.2 96.7h2.2M180.6 96.7v4.1l2.4 2.5h4.7M81.1 111.8v11.9l.1 .2M86.1 111.8l14.8 6.4M101.2 112v11.7l-2.2 2.2M101.6 118.4l3.6 1.7"/>
<path d="M102.5 112l2.8 5M121.4 102.7v21l-2.2 2.2M126.4 100.7h6M133 100.7h8.5M145.5 115.9v2.2M145.5 118.3h3.8l-1.6 4.8M146.6 102.7l.6 12M148.5 119.5l-.8 .8M154 114.9l-4.4 3.7M156.6 114.9v8.8l-2.2 2.2M161.7 112.8h5.9M168.3 112.8h3.4"/>
<path d="M188.2 103.6l-1.4 21.6-2.7 2.9-9.2 1.2M70.6 124.4h2.1M76.6 124.2l.2-1.5-3.7 1.6M77 124l2.2-1.5-.2 1.9M79.2 124.4l6.5-.8 2.2 2.2-.8 7.4M81.8 124.4l1.8 1.8h4M87.1 133.3v2.2M87.2 135.9l1.4 12 2.8 2.9 7.3 1.2M88.2 126.2h3.2M89.7 128.6l-2.4 4.3M96.2 126.6v8.5M101.2 138.1l3.8 .8"/>
<path d="M118.9 122.9v2.9M118.9 126.6v11.4M130.6 126.2h16.7M133.9 122.9v3M133.9 126.6v11.4M147.6 139.1l4 1.7M147.7 123.7v12.6M151.9 126.6l1.8 1.7M154.1 129v10.3M172.2 129.5l-22.5-1-2.5 2.4v5.7M172.3 129.4h2.2M99.1 152.1h3.1"/>
<path d="M107.3 145.7v2.2M107.4 148.3l1.6 2.1-6.3 1.6M121.4 142.6l11.8 9.5M134.9 143l3.5 8.9"/>
</g>
<g fill="#fff">
<path d="M219.8 58.7h9.6v1h-9.6z"/>
<path d="M212.3 175.1h2.2v1h-2.2z"/>
<path d="M212.3 164.4h1.8v1h-1.8z"/>
<path d="M212.3 166.3h3.8v1h-3.8z"/>
<path d="M212.3 168.2h4.7v1h-4.7z"/>
<path d="M212.3 162.5h6.1v1h-6.1z"/>
<path d="M214.5 64.6h4.4v1h-4.4z"/>
<path d="M214.5 65.6h3.2v.9h-3.2z"/>
<path d="M214.5 66.5h3.2v1.1h-3.2z"/>
<path d="M214.5 67.6h3.2v.9h-3.2z"/>
<path d="M214.5 68.5h2.5v1h-2.5z"/>
<path d="M214.5 72h4.4v1h-4.4z"/>
<path d="M214.5 73h3.2v1h-3.2z"/>
<path d="M214.5 74h3.2v1h-3.2z"/>
<path d="M214.5 75h3.2v.9h-3.2z"/>
<path d="M214.5 75.9h2.5v1h-2.5z"/>
<path d="M214.5 79.7h4.4v.9h-4.4z"/>
<path d="M214.5 80.6h3.2v1h-3.2z"/>
<path d="M214.5 81.6h3.2v1h-3.2z"/>
<path d="M214.5 82.6h3.2v1h-3.2z"/>
<path d="M214.5 83.6h2.5v1h-2.5z"/>
<path d="M214.5 87.3h4.4v1h-4.4z"/>
<path d="M214.5 88.3h3.2v1h-3.2z"/>
<path d="M214.5 89.3h3.2v1h-3.2z"/>
<path d="M214.5 90.3h3.2v1h-3.2z"/>
<path d="M214.5 91.3h2.5v.9h-2.5z"/>
<path d="M214.5 95h4.4v1h-4.4z"/>
<path d="M214.5 96h3.2v.9h-3.2z"/>
<path d="M214.5 96.9h3.2v1.1h-3.2z"/>
<path d="M214.5 98h3.2v.9h-3.2z"/>
<path d="M214.5 98.9h2.5v1h-2.5z"/>
<path d="M238.4 169h1v8h-1z"/>
</g>
<g fill="none" stroke="#000" stroke-width=".13">
<path d="M212 113.3h25.2v28.4h-25.2zM212 120h25.2M212 118.7h25.2M212 117.6h25.2M212 116.3h25.2M212 115.1h25.2M217.1 113.3v28.4M232.2 113.3v28.4M212 139.3h25.2M212 138h25.2M212 136.9h25.2M212 135.6h25.2"/>
<path d="M212 134.5h25.2M212 133.2h25.2M212 132h25.2M212 130.8h25.2M212 129.6h25.2M212 128.4h25.2M212 127.2h25.2M212 126h25.2M212 124.8h25.2M212 123.6h25.2M212 122.4h25.2M212 121.2h25.2"/>
<path d="M212 140.5h25.2"/>
</g>
<text font-size="4.4" x="219.4" y="173.9">A102</text>
<g font-size="2.6">
<text x="216.5" y="145.2">Shapthamuky</text>
<text x="217.8" y="148.2">Jeevakaran</text>
<text x="216.1" y="152.9">Office Building</text>
<text x="217.6" y="157.1">Light CIrcuit</text>
</g>
<g font-size="1.3">
<text x="213.6" y="114.6">No.</text>
<text x="221.4" y="114.6">Description</text>
<text x="233.3" y="114.6">Date</text>
<text x="227.4" y="167.4">Shapthamuky J.</text>
<text x="230.2" y="165.5">13/05/2026</text>
<text x="230.3" y="163.7">Layout-001</text>
<text x="228" y="169.3">Shaptha Jeeva</text>
<text x="230.4" y="176.2">1/2&quot; = 1'-0&quot;</text>
</g>
<g font-size=".9">
<text x="219.8" y="59.5">www.autodesk.com/revit</text>
<text x="214.5" y="65.4">Consultant</text>
<text x="128.7" y="68.2">Manager Room</text>
<text x="131.7" y="69.7">2</text>
<text x="214.5" y="66.4">Address</text>
<text x="214.5" y="67.4">Address</text>
<text x="214.5" y="68.4">Address</text>
<text x="214.5" y="69.3">Phone</text>
<text x="166.2" y="72.1">Meeting Room</text>
<text x="169" y="73.6">3</text>
<text x="214.5" y="72.8">Consultant</text>
<text x="214.5" y="73.8">Address</text>
<text x="214.5" y="74.8">Address</text>
<text x="214.5" y="75.8">Address</text>
<text x="214.5" y="76.7">Phone</text>
<text x="214.5" y="80.5">Consultant</text>
<text x="214.5" y="81.4">Address</text>
<text x="214.5" y="82.4">Address</text>
<text x="214.5" y="83.4">Address</text>
<text x="88.4" y="84.8">Open Office</text>
<text x="88.5" y="85.8">Workspace</text>
<text x="90.6" y="87.3">1</text>
<text x="214.5" y="84.4">Phone</text>
<text x="214.5" y="88.1">Consultant</text>
<text x="214.5" y="89.1">Address</text>
<text x="214.5" y="90.1">Address</text>
<text x="214.5" y="91.1">Address</text>
<text x="214.5" y="92.1">Phone</text>
<text x="214.5" y="95.8">Consultant</text>
<text x="214.5" y="96.8">Address</text>
<text x="214.5" y="97.7">Address</text>
<text x="214.5" y="98.8">Address</text>
<text x="214.5" y="99.7">Phone</text>
<text x="166.8" y="114.4">Pantry Area</text>
<text x="169" y="115.8">4</text>
<text x="123.4" y="135.4">Reception</text>
<text x="125.3" y="136.8">5</text>
<text x="94.3" y="141.5">Server Room</text>
<text x="96.7" y="142.9">7</text>
<text x="152.1" y="141.5">Bathroom</text>
<text x="153.9" y="142.9">6</text>
<text x="212.3" y="163.3">Project Number</text>
<text x="212.3" y="165.2">Date</text>
<text x="212.3" y="167.1">Drawn By</text>
<text x="212.3" y="169">Checked By</text>
<text x="212.3" y="175.9">Scale</text>
<text x="239.2" y="176.9" transform="rotate(-90 239.2 176.9)">13/05/2026 15:56:55</text>
</g>
<g font-size=".7">
<text x="119.4" y="75.2" transform="rotate(90 119.4 75.2)">MD</text>
<text x="147.1" y="75.6" transform="rotate(90 147.1 75.6)">MD</text>
<text x="105.7" y="119.9" transform="rotate(-90 105.7 119.9)">MD</text>
<text x="105.7" y="116.9" transform="rotate(-90 105.7 116.9)">MD</text>
<text x="147.1" y="114.8" transform="rotate(90 147.1 114.8)">MD</text>
<text x="147.1" y="120.6" transform="rotate(90 147.1 120.6)">MD</text>
<text x="105.7" y="138.8" transform="rotate(-90 105.7 138.8)">MD</text>
<text x="147.1" y="139.3" transform="rotate(90 147.1 139.3)">MD</text>
<text x="133.4" y="152.6">MD</text>
<text x="138.6" y="152.6">MD</text>
</g>
</svg>
